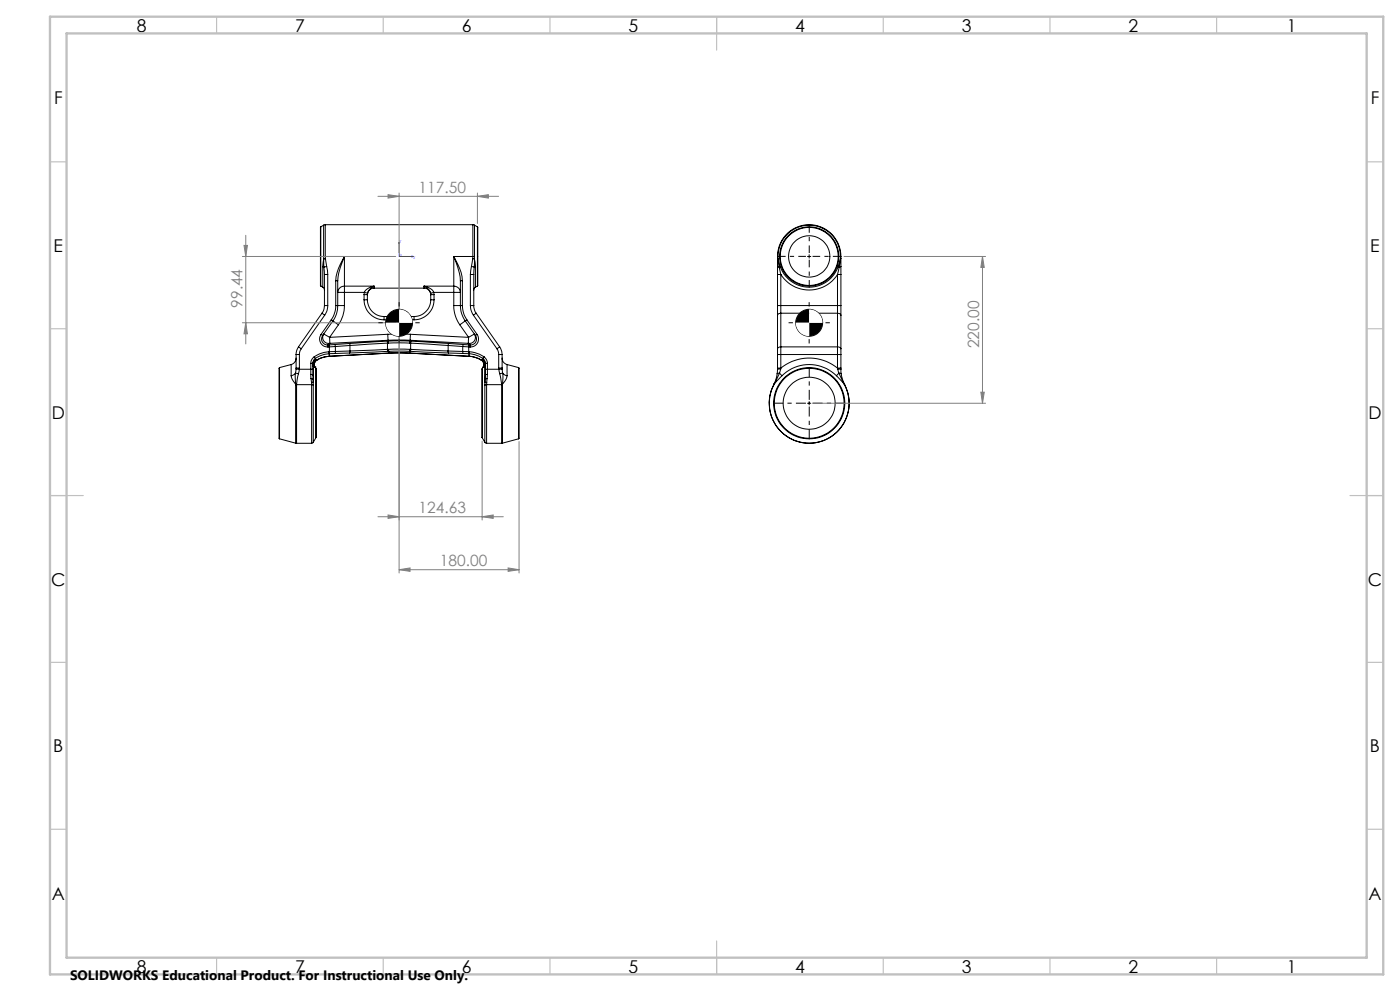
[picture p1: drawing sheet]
<svg xmlns="http://www.w3.org/2000/svg" width="420mm" height="297mm" viewBox="0 0 420 297" stroke-linecap="round" stroke-linejoin="round" font-family="sans-serif">
<g fill="none" stroke="#000" stroke-width=".3">
<path d="M96.2 68v17.7M96.8 79.9l.4 .1M96.8 79.9v6.2M97.1 76.9h.5M97.1 67.5v9.4M97.1 67.5l-.9 .5M97.1 76.9v.7M97.1 77.6l-.3 2.3M97.1 77.6l.1 2.4M97.6 67.3l-.5 .2M97.6 67.3v9.6M97.6 67.3h44.3"/>
<path d="M97.6 76.9h5.7M97.6 76.9v.6M97.6 77.5l.4 2.4M97.6 77.5l-.5 .1M98 79.9l-.8 .1M98 79.9l.3 2.4M103.3 76.9l-.6 1.6a16.4 16.4 0 0 0-1.4 5.6M103.3 76.9v8.9M103.3 76.9a16.2 16.2 0 0 0-2.6 7.2M136.1 76.9v8.9M136.1 76.9l.7 1.6a17.3 17.3 0 0 1 1.3 5.6M136.1 76.9a16.7 16.7 0 0 1 2.6 7.2"/>
<path d="M136.1 76.9h5.8M141.4 79.9l.9 .1M141.4 79.9l-.3 2.4M141.8 77.5l-.4 2.4M141.8 77.5l.5 .1M141.9 67.3l.4 .2M141.9 76.9h.4M141.9 67.3v9.6M141.9 76.9l-.1 .6M142.3 77.6v2.4M142.3 77.6l.3 2.3M142.3 67.5v9.4"/>
<path d="M142.3 67.5l.9 .5M142.3 76.9v.7M142.6 79.9l-.3 .1M142.6 79.9v6.2M143.2 68v17.7M233.3 79.9l.5 .1M233.3 77.5l.1 .1M233.3 77.5v2.4M233.3 76.9h.1M233.3 79.9v2.4M233.3 76.9a9.5 9.5 0 0 1 9.5-9.5 9.5 9.5 0 0 1 9.5 9.5M233.3 76.9v.6"/>
<path d="M233.4 77.6l.7 2.3M233.4 76.9a9.4 9.4 0 0 1 9.4-9.4 9.4 9.4 0 0 1 9.3 9.4M233.4 77.6l.4 2.4M233.4 76.9v.7M234.1 79.9a9.2 9.2 0 0 0 8.6 6.2 9.2 9.2 0 0 0 8.7-6.2M234.1 79.9l-.3 .1M242.3 76.9h.9M242.7 76.3v1.1M251.4 79.9l.3 .1M252.1 77.6l-.7 2.3M252.1 77.6l-.4 2.4M252.1 76.9h.2"/>
<path d="M252.1 76.9v.7M252.3 79.9l-.6 .1M252.3 77.5l-.2 .1M252.3 77.5v2.4M252.3 79.9v2.4M252.3 76.9v.6M96.2 85.7l.6 .4M96.6 93.9l.8 .6M96.6 93.9l-7.1 10.1M96.8 86.1l.5 .8M97.2 80l.1 2.3M97.3 82.3h1"/>
<path d="M97.3 91.6h1M97.3 91.6l-.1 1.2-.6 1.1M97.3 82.3v9.3M97.4 94.5l-7 10M98.3 91.6a4.6 4.6 0 0 1-.9 2.9M98.3 82.3v9.3M99.4 95.8l.5 .4M99.4 95.8l-3.1 4.4M99.9 96.2l1.6 1.1M99.9 96.2l-3.1 4.3M100.7 84.1h.6M100.7 91.6a7.8 7.8 0 0 1-1.3 4.2"/>
<path d="M100.7 91.6h.6M100.7 84.1v7.5M101.3 91.6a7.5 7.5 0 0 1-1.4 4.6M101.3 91.6h2M101.3 84.1v7.5M101.5 97.3l-2.6 3.8M103.3 85.8a1.7 1.7 0 0 0-1.8 1.8h1.8M103.3 91.6a9.9 9.9 0 0 1-1.8 5.7M103.3 85.8v1.8M103.3 85.8h8.9M103.3 87.6v4M103.3 87.6h6"/>
<path d="M109.2 89.8a6 6 0 0 0 6 6M109.2 89.8h1M109.2 88.3h1M109.2 88.3v1.5M109.3 87.6l1 .3M109.3 87.6l-.1 .7M110.2 89.8a5 5 0 0 0 5 5.1M110.2 88.3v1.5M110.3 87.9l-.1 .4M112.2 86.4a1.99 1.99 0 0 0-2 2M112.2 85.8l-2 .7-.9 1.1M112.2 85.8l-1.3 .9-.6 1.2"/>
<path d="M112.2 85.8v.6M112.2 86.4h15M115.2 94.9v.9M115.2 95.8h9M115.2 94.9h9M124.2 94.9v.9M127.2 86.4a1.99 1.99 0 0 1 2 2M127.2 85.8l2 .7 .9 1.1M127.2 85.8l1.4 .9 .6 1.2M127.2 85.8v.6M127.2 85.8h8.9M129.2 87.9v.4"/>
<path d="M129.2 89.8a5 5 0 0 1-5 5.1M129.2 89.8h1M129.2 88.3h1M129.2 88.3v1.5M130.1 87.6l-.9 .3M130.1 87.6h6M130.1 87.6l.1 .7M130.2 89.8a6 6 0 0 1-6 6M130.2 88.3v1.5M136.1 85.8a1.64 1.64 0 0 1 1.9 1.8h-1.9M136.1 85.8v1.8M136.1 91.6h2"/>
<path d="M136.1 91.6a9.9 9.9 0 0 0 1.8 5.7M136.1 87.6v4M137.9 97.3l2.7 3.8M138.1 84.1h.6M138.1 91.6a8.2 8.2 0 0 0 1.5 4.6M138.1 91.6h.6M138.1 84.1v7.5M138.7 91.6a7.8 7.8 0 0 0 1.4 4.2M138.7 84.1v7.5M139.6 96.2l-1.7 1.1M139.6 96.2l3 4.3M140.1 95.8l-.5 .4"/>
<path d="M140.1 95.8l3 4.4M141.1 82.3h1M141.1 91.6l.3 1.5 .6 1.4M141.1 91.6h1M141.1 82.3v9.3M142 94.5l7.1 10M142.1 91.6l.2 1.2 .5 1.1M142.1 82.3v9.3M142.3 80l-.2 2.3M142.6 86.1l-.4 .3-.1 .5M142.8 93.9l-.8 .6M142.8 93.9l7.1 10.1"/>
<path d="M143.2 85.7l-.6 .4M233.3 91.6h.9M233.3 91.6v2.9M233.3 82.3h.9M233.3 82.3v9.3M233.3 94.5v10M233.8 80l.4 2.3M234.2 93.9l-.7 .1-.2 .5M234.2 91.6v2.3M234.2 82.3a10.1 10.1 0 0 0 17 0M234.2 82.3v9.3M234.2 93.9v10.1"/>
<path d="M234.2 93.9h17M234.2 91.6h17M251.2 93.9l.8 .1 .3 .5M251.2 91.6v2.3M251.2 91.6h1.1M251.2 82.3h1.1M251.2 82.3v9.3M251.2 93.9v10.1M251.7 80l-.5 2.3M252.3 91.6v2.9M252.3 82.3v9.3M252.3 94.5v10"/>
<path d="M83.9 110.2v21.3M87.3 112.6a4.3 4.3 0 0 0 1.4 2.5M87.3 109.3v3.3M87.3 109.3l-3.4 .9M88.6 111.9l.1 3.2M88.6 111.9l.9 .1M88.6 111.9l-1.3 .7M88.7 115.1l.3 .1M88.7 115.3v17.5M88.7 115.1v.2M88.8 107.3a2.01 2.01 0 0 1-1.5 2M88.8 110.6l-.2 1.3"/>
<path d="M88.8 110.6l1 .1M88.8 110.3h1M88.8 106.3h1M88.8 106.3v4.3M89 115.3h-.3M89 115.3v17.6M89 115.3h4.5M89 115.2v.1M89.5 112l-.5 3.2M89.5 104l.9 .5M89.5 104l-.5 1.1-.2 1.2M89.8 110.7l-.3 1.3"/>
<path d="M89.8 110.7h3.4M89.8 106.3v4.4M90.4 104.5l-.4 .8-.2 1M93.2 110.7v1.5M93.2 112.2l.1 1.3M93.2 112.2l.6 .1M93.2 110.7h.6M93.2 108.9h.6M93.2 108.9v1.8M93.3 113.5l.2 1.1M93.3 113.5l.6 .1M93.5 114.6l.4 .1"/>
<path d="M93.5 114.6v.7M93.5 115.3l.5 .1M93.5 115.3v17.6M93.8 110.7v1.6M93.8 108.9v1.8M93.8 112.3l.1 1.3M93.9 113.6l.2 .2M93.9 113.6v1.1M93.9 114.7l.1 .7M94 115.4v17.1M94.1 110v3.8M94.1 113.8l-.2 .9"/>
<path d="M94.1 110h.1M94.1 110h.4M94.3 106.9l-.8 .9-.3 1.1M94.3 106.9l.3 .5M94.5 110h.1M94.5 110l.3 .5M94.6 107.4l-.4 .4-.4 1.1M94.6 107.9a1.63 1.63 0 0 0-.6 2.1h.1M94.6 107.9h.5M94.6 107.9a1.64 1.64 0 0 0-.5 2.1M94.6 107.4v.5M94.8 110.5v20.7"/>
<path d="M95.1 107.9h.1M95.1 107.9a1.58 1.58 0 0 0-.6 2.1M95.1 107.9a1.54 1.54 0 0 0-.6 2.1M96.3 100.2l.5 .3M96.3 100.2a2.41 2.41 0 0 0-.1 2.6 2.41 2.41 0 0 0 2.2 1.2M96.8 100.5a1.81 1.81 0 0 0-.1 2 1.81 1.81 0 0 0 1.7 .9M98.4 103.4v.6M98.7 105.4a8.6 8.6 0 0 0-4.4 1.5M98.7 105.4v.6M98.7 105.4h.1M98.7 102.9l-.3 .5M98.7 106.8l-1.5 .2-2.1 .9"/>
<path d="M98.7 106a7.9 7.9 0 0 0-4.1 1.4M98.7 106.8l-1.3 .2-2.3 .9M98.7 106.8h.1M98.7 106h.1M98.7 106v.8M98.8 103.4v.6M98.8 103.4h-.4M98.8 105.4v.6M98.8 104h-.4M98.8 104v1.4M98.9 101.1l-1.6-.9a1.53 1.53 0 0 0 .3 2.5l1.1 .2M98.9 101.1l.1 1.8"/>
<path d="M99 102.9h-.3M100.4 103.3l-1.6 .1M100.4 103.3l.2 .6M100.5 105.9l-1.7 .1M100.6 103.9l-1.8 .1M100.6 105.3l-1.8 .1M100.6 105.3l-.1 .6M100.6 103.9v1.4M104.8 102.9l.2 .6M104.8 102.9l-4.4 .4M104.9 105.8l-4.4 .1M105 105.2l-.1 .6"/>
<path d="M105 103.5l-4.4 .4M105 105.2l-4.4 .1M105 103.5v1.7M116.2 102.2l-11.4 .7M116.2 102.2v.6M116.2 102.2h.2M116.2 102.8l-11.2 .7M116.2 104.7l-11.2 .5M116.2 104.7l.1 .6M116.2 102.8v1.9M116.2 102.8h.3M116.2 104.7h.4"/>
<path d="M116.3 105.3l-11.4 .5M116.3 105.3h.3M116.3 100.2l.1 1.8M116.3 100.2h6.8M116.3 100.2l-17.4 .9M116.4 102.2h6.6M116.4 102.2l.1 .6M116.4 102h6.6M116.4 102l-17.4 .9M116.4 102v.2M116.5 102.8h6.5M116.6 104.7h6.3"/>
<path d="M116.6 104.7v.6M116.6 105.3h6.3M116.6 105.3v.5M116.6 105.8h6.2M116.6 105.8h.1M116.6 105.8l-17.9 1M122.8 105.8h.1M122.8 105.8l17.9 1M122.9 105.3l-.1 .5M122.9 105.3h.3M122.9 104.7v.6M122.9 104.7h.3"/>
<path d="M123 102.8h.2M123 102.2v.6M123 102.2h.2M123 102v.2M123 102l17.5 .9M123.1 100.2l-.1 1.8M123.1 100.2l17.5 .9M123.2 105.3l11.3 .5M123.2 102.8l11.2 .7M123.2 104.7v.6M123.2 104.7l11.2 .5M123.2 102.8v1.9"/>
<path d="M123.2 102.2l11.4 .7M123.2 102.2v.6M134.4 105.2l.1 .6M134.4 103.5l4.4 .4M134.4 105.2l4.4 .1M134.4 103.5v1.7M134.5 105.8l4.4 .1M134.6 102.9l-.2 .6M134.6 102.9l4.4 .4M138.8 103.9l1.8 .1M138.8 105.3l1.8 .1M138.8 105.3l.1 .6"/>
<path d="M138.8 103.9v1.4M138.9 105.9l1.7 .1M139 103.3l1.7 .1M139 103.3l-.2 .6M140.5 102.9h.3M140.6 101.1l1.6-.9a1.53 1.53 0 0 1-.4 2.5l-1 .2M140.6 101.1l-.1 1.8M140.6 105.4v.6M140.6 104h.4M140.6 105.4h.2M140.6 104v1.4M140.6 106h.1"/>
<path d="M140.7 103.4l-.1 .6M140.7 103.4h.4M140.7 106.8l1.4 .2 2.3 .9M140.7 106a8.2 8.2 0 0 1 4.2 1.4M140.7 106.8a8 8 0 0 1 3.7 1.1M140.7 106.8h.1M140.7 106v.8M140.8 105.4a9.5 9.5 0 0 1 4.4 1.5M140.8 105.4l-.1 .6M140.8 102.9l.3 .5M141.1 103.4l-.1 .6M142.6 100.5a1.81 1.81 0 0 1 .1 2 1.81 1.81 0 0 1-1.6 .9"/>
<path d="M143.1 100.2a2.38 2.38 0 0 1 .2 2.6 2.38 2.38 0 0 1-2.3 1.2M143.1 100.2l-.5 .3M144.4 107.9a1.69 1.69 0 0 1 .2 2.6M144.4 107.9h.5M144.4 107.9a1.59 1.59 0 0 1 .6 2.1M144.4 107.9h.1M144.6 110.5v20.7M144.9 107.4l.6 .9 .1 .6M144.9 107.9a1.53 1.53 0 0 1 .7 1.8l-.2 .3M144.9 107.9a1.58 1.58 0 0 1 .4 2.1M144.9 107.4v.5M145 110h.1"/>
<path d="M145.2 106.9l.7 .8 .3 1.2M145.2 106.9l-.3 .5M145.3 110h-.3M145.3 110h.1M145.4 110v3.8M145.4 113.8l.1 .9M145.5 115.4v17.1M145.5 114.7v.7M145.6 110.7v1.6M145.6 110.7h.6M145.6 108.9h.6M145.6 112.3l-.1 2.4"/>
<path d="M145.6 108.9v1.8M146 115.3l-.5 .1M146 115.3v17.6M146 115.3h4.5M146 114.6l-.5 .1M146 114.6v.7M146.1 113.5h-.5l-.2 .3M146.1 113.5l-.1 1.1M146.2 112.2l-.1 1.3M146.2 110.7v1.5M146.2 112.2l-.6 .1M146.2 110.7h3.4"/>
<path d="M146.2 108.9v1.8M149.1 104.5l.5 1.8M149.6 110.3h1M149.6 106.3h1M149.6 106.3v4M149.6 110.3v.4M149.6 110.7l.3 1.3M149.9 104l-.8 .5M149.9 104l.6 1.3 .1 1M149.9 112l.6 3.2M150.5 115.3h.2M150.5 115.3v17.6"/>
<path d="M150.5 115.2v.1M150.6 107.3a1.91 1.91 0 0 0 1.5 2M150.6 110.6l.2 1.3M150.6 110.6l-1 .1M150.6 106.3v4.3M150.7 115.1l-.2 .1M150.7 115.3v17.5M150.7 115.1v.2M150.8 111.9l-.1 3.2M150.8 111.9l-.9 .1M150.8 111.9l1.3 .7M152.1 112.6a4.2 4.2 0 0 1-1.4 2.5"/>
<path d="M152.1 109.3v3.3M152.1 109.3l3.5 .9M155.6 110.2v21.3M232.1 115.3h.1M232.1 115.3a12 12 0 0 0 10.7 17.6 12 12 0 0 0 10.6-17.6M232.2 115.3a12 12 0 0 0 10.6 17.5 12 12 0 0 0 10.6-17.5M232.2 115.2l-.1 .1M232.2 115.1v.1M232.2 115.1v.2M232.3 114.8l-.2 .5M233.2 112l-1 3.2M233.3 110.7l-.1 1.3"/>
<path d="M233.3 110.3h.9M233.3 106.3h.9M233.3 104.5v1.8M233.3 106.3v4.4M233.9 111.9l-1.7 3.2M233.9 111.9l.7 .7M233.9 111.9l-.7 .1M234.2 110.6l-.3 1.3M234.2 110.6l-.9 .1M234.2 110.3a13.5 13.5 0 0 1 17 0M234.2 104v2.3M234.2 104l-.7 .1-.2 .4"/>
<path d="M234.2 110.3v.3M234.2 106.3v4M234.2 104h17M234.2 106.3h17M234.6 112.6a11.6 11.6 0 0 1 16.3 0M234.6 112.6l-2.4 2.5M250.9 112.6l2.4 2.5M251.2 110.3h1.1M251.2 104v2.3M251.2 106.3h1.1M251.2 104l.9 .2 .2 .3M251.2 110.3l.1 .3"/>
<path d="M251.2 106.3v4M251.3 110.6l.4 1.3M251.3 110.6l1 .1M251.7 111.9l-.8 .7M251.7 111.9l1.6 3.2M251.7 111.9l.6 .1M252.3 110.7v1.3M252.3 104.5v1.8M252.3 106.3v4.4M252.3 112l1 3.2M253.3 115.1v.1M253.3 115.1l.1 .2"/>
<path d="M253.3 115.2l.1 .1M253.4 115.3h.1M83.9 131.5l4.8 1.3M88.7 132.8l.3 .1M89 132.9h4.5M94 132.5l-.5 .4M94.8 131.2l-.8 1.3M144.6 131.2l.9 1.3M145.5 132.5l.5 .4M146 132.9h4.5M150.7 132.8l-.2 .1M155.6 131.5l-4.9 1.3"/>
<path d="M242.3 120.9h.9M242.7 120.4v1"/>
<circle cx="242.8" cy="76.9" r="6.2"/>
<circle cx="242.8" cy="76.9" r="8.7"/>
<circle cx="242.8" cy="76.8" r="8.9"/>
<circle cx="242.7" cy="120.8" r="10.7"/>
<circle cx="242.7" cy="120.9" r="7.8"/>
<circle cx="242.8" cy="120.9" r="10.5"/>
</g>
<g fill="none" stroke="#808080" stroke-width=".3">
<path d="M113.4 58.8h36.2M116.4 58.3l3.3 .5-3.3 .6zM119.7 57.9v17.9M143.2 58.8l3.3-.5v1.1zM143.2 57.9v9.1M72.7 76.9h46M73.2 73.6h1l-.5 3.3zM73.7 70.5v32.6M119.7 77.9v93.8M253.1 76.9h42.7M294.7 76.9l.6 3.2h-1zM294.7 76.9v44"/>
<path d="M72.7 96.7h46M73.7 96.7l.5 3.3h-1zM294.3 117.5h1l-.6 3.4zM144.6 132.2v23.7M155.7 132.3v39.4M243.8 120.9h52M113.4 154.9h37.6M116.4 154.3l3.3 .6-3.3 .5zM144.6 154.9l3.4-.6v1.1zM119.7 170.7l3.3-.5v1zM119.7 170.7h36M152.4 170.2l3.3 .5-3.3 .5z"/>
</g>
<path d="M119.7 72.6v4.3h4.3M119.7 72.6l.1 .4h-.2zM123.6 76.8l.4 .1-.4 .1z" fill="none" stroke="#00f" stroke-width=".3"/>
<path d="M241.8 76.8h-8.4M242.8 75.8v-8.3M242.8 77.8v8.4M243.8 76.8h8.3" fill="none" stroke="#000" stroke-width=".3" stroke-dasharray="15.2 1.3 1.3 1.3" stroke-dashoffset="13" stroke-linecap="butt"/>
<path d="M242.8 119.8v-9.8M241.8 120.8h-9.8M242.8 121.8v9.8M243.8 120.8h9.8" fill="none" stroke="#000" stroke-width=".3" stroke-dasharray="15.2 1.3 1.3 1.3" stroke-dashoffset="12.2" stroke-linecap="butt"/>
<g fill="none" stroke="#c0c0c0" stroke-width=".35">
<path d="M65 5v5M115 5v5M165 5v5M215 5v10M265 5v5M315 5v5M365 5v5M15 48.5h5M410 48.5h5M15 98.5h5M410 98.5h5M15 148.5h10"/>
<path d="M405 148.5h10M15 198.5h5M410 198.5h5M15 248.5h5M410 248.5h5M65 287v5M115 287v5M165 287v5M215 282v10M265 287v5M315 287v5M365 287v5"/>
</g>
<path d="M15 5h400v287h-400zM20 10h390v277h-390z" fill="none" stroke="#c0c0c0" stroke-width=".7"/>
<g fill="#808080">
<path d="M116.4 58.3l3.3 .5-3.3 .6zM143.2 58.8l3.3-.5v1.1zM119.7 170.7l3.3-.5v1zM152.4 170.2l3.3 .5-3.3 .5z"/>
<path d="M73.2 73.6h1l-.5 3.3zM73.7 96.7l.5 3.3h-1z"/>
<path d="M116.4 154.3l3.3 .6-3.3 .5zM144.6 154.9l3.4-.6v1.1z"/>
</g>
<path d="M123.6 76.8l.4 .1-.4 .1zM119.7 72.6l.1 .4h-.2z" fill="#00f"/>
<path d="M294.7 76.9l.6 3.2h-1zM294.3 117.5h1l-.6 3.4z" fill="#808080"/>
<g fill="none" stroke="#000" stroke-width=".3">
<path d="M113.5 96.7h1.3M119.7 90.6v1.3M124.6 96.7h1.3M236.6 96.7h1.3M242.7 90.6v1.3M247.6 96.7h1.4M119.7 101.6v1.3M242.7 101.6v1.3"/>
<circle cx="119.7" cy="96.7" r="4"/>
<circle cx="242.8" cy="96.7" r="4"/>
</g>
<path d="M119.7 96.7v4a4 4 0 0 0 4-4zM117.1 93.7l-1.1 1.7-.3 1.3h4v-4l-1.4 .3zM242.7 96.7v4a4 4 0 0 0 4.1-4zM239.9 93.9l-.8 1.2-.3 1.6h3.9v-4l-1.6 .4z" fill="#000"/>
<path d="M119.7 92.7v4h4a4 4 0 0 0-4-4zM115.7 96.7a4 4 0 0 0 4 4v-4zM242.7 92.7v4h4.1a4 4 0 0 0-4.1-4zM238.8 96.7a4 4 0 0 0 3.9 4v-4z" fill="#fff"/>
<g font-size="5.3">
<text x="41" y="9.5">8</text>
<text x="88.5" y="9.5">7</text>
<text x="138.5" y="9.5">6</text>
<text x="188.5" y="9.5">5</text>
<text x="238.5" y="9.5">4</text>
<text x="288.5" y="9.5">3</text>
<text x="338.5" y="9.5">2</text>
<text x="386" y="9.5">1</text>
<text x="16.2" y="31.2">F</text>
<text x="411.2" y="31.2">F</text>
<text x="16.1" y="75.5">E</text>
<text x="411.1" y="75.5">E</text>
<text x="15.5" y="125.5">D</text>
<text x="410.5" y="125.5">D</text>
<text x="15.4" y="175.5">C</text>
<text x="410.4" y="175.5">C</text>
<text x="16" y="225.5">B</text>
<text x="411" y="225.5">B</text>
<text x="15.5" y="269.7">A</text>
<text x="410.5" y="269.7">A</text>
<text x="41" y="291.5">8</text>
<text x="88.5" y="291.5">7</text>
<text x="138.5" y="291.5">6</text>
<text x="188.5" y="291.5">5</text>
<text x="238.5" y="291.5">4</text>
<text x="288.5" y="291.5">3</text>
<text x="338.5" y="291.5">2</text>
<text x="386" y="291.5">1</text>
</g>
<g font-size="4.7" fill="#808080">
<text x="125.6" y="57.8">117.50</text>
<text x="72.7" y="92.2" transform="rotate(-90 72.7 92.2)">99.44</text>
<text x="293.8" y="104.4" transform="rotate(-90 293.8 104.4)">220.00</text>
<text x="125.6" y="153.8">124.63</text>
<text x="132" y="169.7">180.00</text>
</g>
<text font-size="4.1" x="21" y="293.7">SOLIDWORKS Educational Product. For Instructional Use Only.</text>
<g font-size="1.1" fill="#00f">
<text x="119.7" y="76.6">o</text>
<text x="119.7" y="72.9">Y</text>
<text x="124" y="77.8">Z</text>
</g>
</svg>
